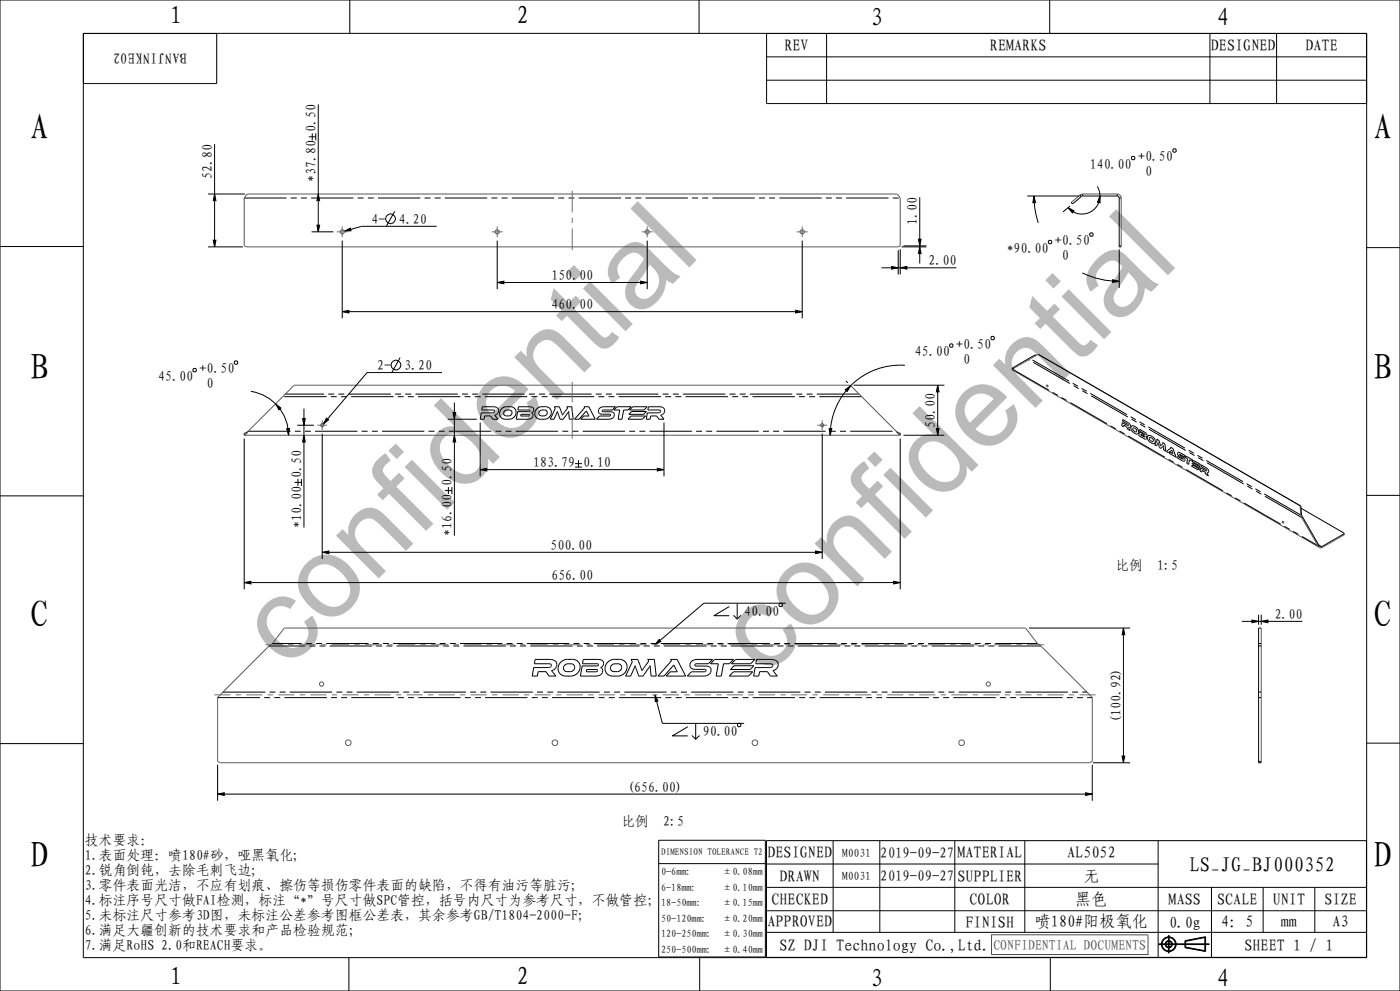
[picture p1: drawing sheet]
<svg xmlns="http://www.w3.org/2000/svg" width="420mm" height="297mm" viewBox="0 0 420 297" stroke-linecap="round" stroke-linejoin="round" font-family="sans-serif">
<g fill="#000">
<path d="M64.4 58.1l.4 2h-.8zM95.5 58.1l.4 2h-.8zM310.2 58.7l.5 2-.8 .1zM330 58.7v2.1l-.8-.2zM64 72h.8l-.4 2zM95.1 67.5h.8l-.4 2zM103.3 69.3l1.8-.9 .2 .7zM275.9 74l.4 2h-.8zM275.5 71.7h.8l-.4 2zM320.4 62.2l1.8 1-.5 .6zM102.7 93.4l2-.4v.8zM149.2 84.7l2-.4v.8z"/>
<path d="M192.2 84.3l2 .4-2 .4zM238.7 93l2 .4-2 .4zM267.5 79.9l2 .4-2 .4zM270.1 80.3l2-.4v.8zM333.8 83.8l2 .5-2.1 .3zM253.6 116.8l1.6-1.2-1 1.7zM281.3 115.4l.4 2h-.8zM82.7 121l1.6 1.3-.6 .5zM86 128.5l.8-.1-.2 2zM90.8 125.4h.8l-.4 2zM91.2 130.4l.4 2h-.8zM98 125.3l.6 .5-1.6 1.3z"/>
<path d="M135.9 123.6h.8l-.4 2zM136.3 130.4l.4 2h-.8zM248.7 128.4l.8 .1-.4 1.9zM280.9 128.4h.8l-.4 2zM144.1 140.7l2-.4v.8zM197.2 140.3l2 .4-2 .4zM73.3 174.6l2-.4v.8zM96.7 165.5l2-.4v.8zM244.7 165.1l2 .4-2 .4zM268.1 174.2l2 .4-2 .4zM197.7 191.6l.6 .6-1.8 1zM337 188.2l.4 2h-.8z"/>
<path d="M375.6 185.8l2 .4-2 .4zM378.4 186.2l2-.4v.8zM196.5 208.2l.9 1.9-.8 .2zM65.3 238l2-.4v.8zM325.7 237.6l2 .4-2 .4zM336.6 226.6h.8l-.4 2z"/>
</g>
<g fill="none" stroke="#000" stroke-width=".3">
<path d="M0 0h420v297h-420zM25 10h385v277h-385zM25 10h40v15h-40zM104.9 0v10M209.7 0v10M230 10h180v21h-180zM230 17h180M248 10v21M314.9 0v10M363 10v21M383 10v21M93.7 40v2.1"/>
<path d="M94.7 40v2.1M95.5 31.3v38.2M230 24h180M62.4 58.1h11.1M64.4 58.1l.4 2h-.8zM64.4 43.2v30.8M92.6 41h2.1M95.5 58.1l.4 2h-.8zM275.9 59.1v19.9M308.2 58.7h15.6M310.2 58.7l.5 2-.8 .1zM310.2 58.7a25.6 25.6 0 0 0 1.3 8.1"/>
<path d="M324 58.4l.4 .5M324.4 58.9l-2.7 2.2-.3-.4M324.8 58.7l-.4 .2M324.8 58.1v.6M324.8 58.7h10.4M329.2 55.9a5.4 5.4 0 0 1-1.4 7.2 5.4 5.4 0 0 1-7.4-.9M330 58.7v2.1l-.8-.2zM335.2 58.7l.4 .2 .2 .4M335.2 58.1v.6M335.8 59.3v14.7h.6M335.8 59.3h.6M339.7 46.9h.5l.2 .2v.5l-.2 .3h-.5l-.3-.3v-.5z"/>
<path d="M352.1 44.6h.5l.2 .3v.5l-.2 .2h-.5l-.3-.2v-.5zM0 73.9h25M62.4 74h10.5M64 72h.8l-.4 2zM93.5 69.5h6.5M95.1 67.5h.8l-.4 2zM102.7 72.1v23.3M103.3 69.3l1.8-.9 .2 .7zM118.4 63.3l-2.5 4.5M131 67.8h-22.5l-5.2 1.5M149.2 72.1v14.6M194.2 72.1v14.6"/>
<path d="M240.7 72.1v23.3M267.5 79.9l2 .4-2 .4zM269.5 75v7.3M270.1 74.7v7.6M270.5 74h7.4M271.1 73.7h6.8M275.5 71.7h.8l-.4 2zM275.9 74l.4 2h-.8zM314.5 72.3l.3-.3h.5l.2 .3v.5l-.2 .2h-.5l-.3-.2zM320.4 62.2l1.8 1-.5 .6zM321 61.8l-2.1 1.7M326.9 70l.3-.2h.5l.2 .2v.5l-.2 .3h-.5l-.3-.3z"/>
<path d="M335.8 73.7h.6M335.8 74.7v11.6M410 74.2h10M102.7 93.4l2-.4v.8zM102.7 93.4h138M149.2 84.7l2-.4v.8zM149.2 84.7h45M192.2 84.3l2 .4-2 .4zM238.7 93l2 .4-2 .4zM264.5 80.3h22.4M270.1 80.3l2-.4v.8zM324.7 81.8a25.6 25.6 0 0 0 11.1 2.5"/>
<path d="M333.8 83.8l2 .5-2.1 .3zM58.1 110.4h.5l.3 .3v.5l-.3 .2h-.5l-.2-.2v-.5zM70.3 108.4l.2-.2h.5l.3 .2v.5l-.3 .3h-.5l-.2-.3zM75.3 117.3a13.3 13.3 0 0 1 11.3 13.1M120 107.2l-2.5 4.5M132.6 111.7h-22.5l-13.1 15.4M253.6 116.8l1.6-1.2-1 1.7zM253.8 114.2l.6 .5M256.1 115.4h27.2M271.5 109.5a21 21 0 0 0-22.4 20.9M281.3 115.4l.4 2h-.8zM281.3 115.4v15"/>
<path d="M284.9 103.3l.2-.2h.5l.3 .2v.5l-.3 .3h-.5l-.2-.3zM297.5 100.8h.5l.3 .3v.5l-.3 .2h-.5l-.2-.2v-.5zM303.7 110.3v.4M303.7 110.3l.3 .2M310.9 106.5l-.4-.1-6.8 3.9M311.4 106.2l78.9 45.5M73.3 131.4v45.2M74.5 129.2l-1.2 .6v.6M82.7 121l1.6 1.3-.6 .5zM86 128.5l.8-.1-.2 2zM89.2 127.4h5M90.8 125.4h.8l-.4 2z"/>
<path d="M91.2 130.4l.4 2h-.8zM91.2 122.4v35.7M96.5 127h.4l.2 .4M96.7 129.9v37.6M98 125.3l.6 .5-1.6 1.3zM134.3 125.6h8.8M135.9 123.6h.8l-.4 2zM136.3 130.4l.4 2h-.8zM136.3 120.6v40M144.1 126.6v16.1M172.5 138.9h2.1M172.5 140h2.1"/>
<path d="M173.5 137.9v2.1M199.2 126.6v16.1M246.7 129.9v37.6M248.7 128.4l.8 .1-.4 1.9zM268.9 129.2l1.2 .6v.6M270.1 131.4v45.2M271.1 130.4h12.2M280.9 128.4h.8l-.4 2zM0 148.6h25M88.3 144.6h2.1M89.4 143.5v2.1M90.4 143.5v2.1"/>
<path d="M133.5 147h2.1M134.5 146v2.1M135.6 146v2.1M144.1 140.7l2-.4v.8zM144.1 140.7h55.1M197.2 140.3l2 .4-2 .4zM390 151.6l.3 .1M390.2 154.4h.3M390.3 151.7l.2 2.7M390.3 152.3l13 7.7M390.5 154.4l.3 .5M390.8 154.9l4.8 8.5"/>
<path d="M390.8 154.9l-.3 .2M403.3 160l-6.8 3.9M403.3 160v.3M410 148.5h10M73.3 174.6l2-.4v.8zM73.3 174.6h196.8M96.7 165.5l2-.4v.8zM96.7 165.5h150M244.7 165.1l2 .4-2 .4zM268.1 174.2l2 .4-2 .4zM395.6 163.4l.9 .5M395.6 163.4l-.2 .1"/>
<path d="M396.5 163.9v.3M197.7 191.6l.6 .6-1.8 1zM218.8 181.8l-4.6 2.7h4.6M220 184.4l1.2 1.1 1.1-1.1M221.2 180.9v4.6M234 180.8h.5l.2 .2v.5l-.2 .3h-.5l-.3-.3v-.5zM235.7 180.8h-24.5l-14.7 12.4M308.7 188.2h30.3M337 188.2l.4 2h-.8zM337 188.2v40.4M372.6 186.2h18.1M375.6 185.8l2 .4-2 .4z"/>
<path d="M377.6 184.2v3M377.6 193.6v13.8M378.4 186.2l2-.4v.8zM378.4 188.2h-.8v4.7M378.4 184.2v3M196.5 208.2l.9 1.9-.8 .2zM196.5 208.2l2.2 8.6h24.5M206.3 217.8l-4.6 2.7h4.6M208.7 216.9v4.6M221.3 217l.2-.2h.5l.3 .2v.5l-.3 .3h-.5l-.2-.3zM377.6 209.1v19.5h.8M0 222.9h25"/>
<path d="M65.3 238l2-.4v.8zM65.3 229.2v10.8M65.3 238h262.4M207.6 220.4l1.1 1.1 1.1-1.1M325.7 237.6l2 .4-2 .4zM327.7 229.2v10.8M327.9 228.6h11.1M336.6 226.6h.8l-.4 2zM377.6 228.2h.8M410 222.7h10M197.6 251.8h32v35h-32zM197.6 258.8h32"/>
<path d="M229.9 251.9h180v35h-180zM229.9 258.9h117.5M249.9 251.9v27.5M263.9 251.9v27.5M286.4 251.9v27.5M307.4 251.9v27.5M347.4 251.9v35M229.9 265.9h180M229.9 272.9h180M229.9 279.4h180M363.4 265.9v21M378.9 265.9v13.5"/>
<path d="M394.4 265.9v13.5M104.7 287v10M209.9 287v10M315.1 287v10M347.6 283.1h15.2M347.6 283h15.2M347.6 282.9h15.2M350.5 280.3v5.4M350.6 280.3v5.4M350.7 280.3v5.4M355.5 281.9l6.2-1.2v4.5l-6.2-1.2zM355.6 282l6-1.2v4.2l-6-1.1z"/>
<path d="M355.7 282.1l5.8-1.1v3.9l-5.8-1z"/>
<circle cx="117.1" cy="65.6" r="1.47"/>
<circle cx="118.8" cy="109.4" r="1.47"/>
<circle cx="350.6" cy="283" r="2.21"/>
<circle cx="350.6" cy="283" r="2.11"/>
<circle cx="350.6" cy="283" r="2.01"/>
<circle cx="350.6" cy="283" r="1.08"/>
<circle cx="350.6" cy="283" r=".88"/>
<circle cx="350.6" cy="283" r=".98"/>
</g>
<path d="M297.3 280.1l47.1 .1v5.9M297.5 280.2v5.9M344.5 286.1h-47.1" fill="none" stroke="#4d4d4d" stroke-width=".3"/>
<g fill="none" stroke="#5a5a5a" stroke-width=".3">
<path d="M74 58.4l.5-.3h194.4l.5 .4 .7 .8v14.4l-.6 .3h-195.6l-.6-.3v-14.4zM321.4 60.7l3.1-2.5 10.7-.1a1.2 1.2 0 0 1 1.2 1.2v14.7M85.3 118.4l3-3h166.8l13.8 13.8 .7 1 .5 .2h-196.8l.5-.2 .7-1zM308.9 107.6l-5.3 3.2 92.2 53.3M308.9 107.6h.1M308.9 107.6l2.5-1.4 78.6 45.4 .4 3.3 5.4 9.2M403.3 160.3l-6.8 3.9-.7-.1M80.7 193.6l-13.8 13.8M81.7 192.9l3.6-4.7h222.4l3.5 4.7M312.3 193.6l13.8 13.8M378.4 188.2v4.7M378.4 193.6v13.8"/>
<path d="M65.3 209.1v19.1l.8 .4h260.8l.8-.4v-19.1M378.4 209.1v19.5"/>
</g>
<g fill="none" stroke="#000" stroke-width=".3" stroke-dasharray="12.7 1.3 1.8 1.3 1.8 1.3" stroke-linecap="butt">
<path d="M73.3 59.3h196.8M257.7 118.1h-172.1M258.5 118.9h-173.7M303.7 110.3l.3 .2M303.7 110.6l91.7 52.9M74.5 129.2h194.4M144.1 125.6h1.1M144.4 123.7l-.3 1.9M144.5 122.9h3.3M144.7 121.9l-.2 1M145.2 125.6l.2-.9M145.4 124.7h1.8"/>
<path d="M147.2 124.7l.6 .9M147.6 123.7h-3.2M147.6 123.7h.3M147.8 125.6h1.6M147.9 121.9h-3.2M147.9 121.9l.6 .1M147.9 123.7l.3-.1M148.2 123.6l.1-.2M148.2 123l-.4-.1M148.3 123.4l.1-.2M148.4 123.2l-.2-.2M148.4 124.4l.2 .2"/>
<path d="M148.5 122l.5 .1M148.6 124.6l.2 .3M148.9 124.2l-.5 .2M149 122.1l.4 .4M149.3 123.9l-.4 .3M149.4 125.6l-.6-.7M149.4 122.5l.2 .5M149.5 123.5l-.2 .4M149.6 123l-.1 .5M149.9 123.8l.1 .7 .3 .6 1.3 .5M149.9 123.7v.1M151.1 123.8l.3-.7 .7-.2"/>
<path d="M151.6 125.6h1.1M151.9 124.6l-.6-.2-.2-.6M152 121.9l-1.4 .5-.7 1.3M152.1 122.9h.7M152.6 124.6h-.7M152.7 125.6l1.4-.5 .7-1.3M152.8 122.9l.6 .2 .2 .7M153.1 121.9h-1.1M153.6 123.8l-.3 .6-.7 .2M154.8 123.8v-.1M154.8 123.7l-.1-.7-.3-.6-1.3-.5M154.9 125.6h3.3"/>
<path d="M155.3 123.4l-.4 2.2M155.4 122.9h3.3M155.5 121.9l-.1 1M156.2 124.7l.1-.5M156.3 124.2h2.1M158.4 124.7h-2.2M158.4 124.7l.3-.1M158.6 123.4h-3.3M158.6 123.4l.3-.1M158.7 124.6l.1-.2M158.8 124.4l-.4-.2M158.8 121.9h-3.3"/>
<path d="M158.8 121.9l1 .2M158.9 123.3l.1-.2M158.9 122.9h-.2M159 123.1l-.1-.2M159.1 125.5l-.9 .1M159.4 123.7l.4 .3M159.6 125.3l-.5 .2M159.7 123.6l-.3 .1M159.8 122.1l.3 .7M159.8 124l.1 .4M159.8 124.9l-.2 .4M159.9 123.4l-.2 .2"/>
<path d="M159.9 124.4l-.1 .5M160.1 123.1l-.2 .3M160.1 122.8v.3M160.4 123.8l.1 .7 .4 .6 1.3 .5M160.5 123.7l-.1 .1M161.7 123.8l.3-.7 .7-.2M162.2 125.6h1.1M162.5 124.6l-.6-.2-.2-.6M162.6 121.9l-1.5 .5-.6 1.3M162.7 122.9h.7M163.2 124.6h-.7M163.3 125.6l1.4-.5 .7-1.3"/>
<path d="M163.4 122.9l.6 .2 .2 .7M163.7 121.9h-1.1M164.2 123.8l-.4 .6-.6 .2M165.1 125.6h1.1M165.4 123.8v-.1M165.4 123.7l-.1-.7-.3-.6-1.3-.5M166.2 125.6l.6-1.3M166.3 121.9l.3 .5M166.6 122.4l-1.5 3.2M167 123.8l.2-.5M167 123.8l-.2 .5M167.2 123.3l.1 .2"/>
<path d="M167.3 123.5v.2M167.3 123.7l.1 .3M167.4 124l.2 .3M167.6 124.3l.3 .9M167.8 121.9h-1.5M167.9 125.2l.1 .4M168 125.6h1M168.2 123.1l-.4-1.2M168.3 123.3l-.1-.2M168.6 124l-.3-.7M168.7 124.4l-.1-.4M168.9 124.2l-.2 .2"/>
<path d="M169 125.6l.2-.3M169 124l-.1 .2M169.2 125.3l.7-1M169.3 123.7l-.3 .3M169.5 123.3l-.2 .4M170 121.9l.3 .4M170.1 124l-.2 .3M170.1 124l.2-.3M170.3 122.3l-.8 1M170.3 123.7l.2-.2M170.5 123.5l.1-.2M170.6 123.3v.5"/>
<path d="M170.6 123.8l.1 .5M170.7 124.3l.1 1.3M170.8 125.6h1.2M171.5 121.9h-1.5M172 125.6l-.5-3.7M172.3 125.6h1.4M173.7 125.6l2.2-2.4M174.2 125.6h4.4M175.1 124.7l-.9 .9M175.2 121.9l.2 .3M175.3 122.3l-3 3.3M175.4 122.3h-.1"/>
<path d="M175.4 122.2v.1M175.9 123.2l.5 1M176.4 124.7h-1.3M176.4 124.2l.2 .2M176.6 124.4l.1 .3M176.7 121.9h-1.5M176.7 124.7h-.3M177.3 123.1l-.6-1.2M178.6 125.6l-1.3-2.5M179 125.6h3.5M179.5 123.2l.1-.5M179.6 122.7l.4-.4"/>
<path d="M179.8 123.9l-.3-.7M179.9 124.7l-.9 .9M180 122.3l.5-.3M180.5 122l.9-.1M180.7 123.2l.3 .2M180.8 122.9l-.1 .3M180.8 124.1h2M180.8 124.1l-1-.2M181.1 122.9h2.6M181.1 122.9h-.3M182.7 124.7h-2.8M182.7 124.7l.4-.1"/>
<path d="M183 123.4h-2M183 123.4l1 .2M183.1 124.6l.1-.2M183.2 124.4l-.4-.3M183.3 125.5l-.8 .1M183.7 122.9l.9-1M183.9 125.3l-.6 .2M184 123.6l.3 .6M184.2 122.9h1.7M184.2 124.8l-.3 .5M184.3 124.2l-.1 .6M184.6 121.9h-3.2"/>
<path d="M185.1 121.9l-.9 1M185.4 125.6h1.2M185.9 122.9l-.5 2.7M186.6 125.6l.5-2.7M187.1 122.9h1.3M188.4 125.6h4.3M188.4 122.9l1-1M188.7 124.2h4.4M188.9 122.9h4.3M189.3 124.7l-.9 .9M189.4 121.9h-4.3M189.5 123.3l-.8 .9"/>
<path d="M189.8 121.9l-.9 1M192.7 125.6l.9-.9M193.1 124.2l.8-.9M193.2 122.9l.9-1M193.6 124.7h-4.3M193.9 125.6h1.1M193.9 123.3h-4.4M194.1 121.9h-4.3M194.2 123.7l-.3 1.9M194.4 122.9h3.2M194.5 121.9l-.1 1M195 125.6l.2-.9"/>
<path d="M195.2 124.7h1.8M197 124.7l.6 .9M197.5 123.7h-3.3M197.5 123.7h.2M197.6 125.6h1.6M197.7 121.9h-3.2M197.7 121.9l.6 .1M197.7 123.7l.3-.1M198 123.6l.1-.2M198 123l-.4-.1M198.1 123.4l.1-.2M198.2 123.2l-.2-.2"/>
<path d="M198.2 124.4l.2 .2M198.3 122l.5 .1M198.4 124.6l.2 .3M198.7 124.2l-.5 .2M198.8 122.1l.5 .4M199.1 123.9l-.4 .3M199.2 125.6l-.6-.7M199.3 122.5l.1 .5M199.3 123.5l-.2 .4M199.4 123l-.1 .5M336.5 127.6l.6 .3M336.7 126.7l-.2 .9"/>
<path d="M336.8 126.2l1.5 .9M336.8 125.7v.5M337.1 127.9l.1-.5M337.2 127.4l.8 .5M338 127.9l.3 .7M338.2 127.5l-1.5-.8M338.2 127.5l.2 .1M338.3 128.6l.7 .5M338.3 126.6l-1.5-.9M338.3 126.6l.3 .2M338.4 127.6h.1M338.5 127.3l-.2-.2"/>
<path d="M338.5 127.6l.1-.1M338.6 127.5l-.1-.2M338.6 128.1v.2M338.6 126.8l.3 .2M338.8 128.5l-.2-.2M338.8 128.2l-.2-.1M338.9 127l.2 .3M339 128.1l-.2 .1M339 129.1l-.2-.6M339.1 127.3v.4M339.1 127.9l-.1 .2M339.1 127.7v.2"/>
<path d="M339.3 128.2l.2 .8 .6 .7M339.8 128.5l.2-.3 .3 .1M340.1 129.7l.5 .3M340.2 129.2l-.4-.7M340.3 127.7l-.7-.1-.3 .6M340.3 128.3l.3 .2M340.6 129.4l-.4-.2M340.6 130l.7 .1 .3-.6M340.6 128.5l.4 .7M340.8 128l-.5-.3M341 129.2l-.1 .2h-.3M341.6 129.5l-.2-.8-.6-.7"/>
<path d="M341.6 130.6l1.6 .8M341.8 129.4l-.2 1.2M341.9 129.2l1.5 .9M341.9 128.7v.5M342.3 130.4v-.3M342.3 130.1l1 .6M343.3 131l-1-.6M343.3 131h.1M343.4 130.3l-1.6-.9M343.4 130.3l.1 .1M343.4 131l.1-.1M343.5 130.9l-.2-.2"/>
<path d="M343.5 129.6l-1.6-.9M343.5 129.6l.4 .4M343.5 130.4l.1-.1M343.5 130.2l-.1-.1M343.6 130.3l-.1-.1M343.6 131.6l-.4-.2M343.8 130.7l.1 .3M343.8 131.6h-.2M343.9 130.7h-.1M343.9 130l.2 .4M343.9 131l.1 .2M344 131.5l-.2 .1"/>
<path d="M344 130.7h-.1M344 131.2v.3M344.1 130.6l-.1 .1M344.1 130.4v.2M344.3 131.1l.2 .8 .6 .6M344.3 131v.1M344.8 131.4l.2-.3 .3 .1M345.1 132.5l.5 .3M345.2 132.1l-.4-.7M345.3 130.6l-.7-.1-.3 .5M345.3 131.2l.3 .2M345.5 132.3l-.3-.2"/>
<path d="M345.6 132.8l.6 .1 .4-.5M345.6 131.4l.4 .6M345.8 130.9l-.5-.3M346 132.1l-.1 .2h-.4M346 132v.1M346.4 133.3l.6 .3M346.6 132.4l-.2-.9-.6-.6M347 133.6l.2-.5M347 131.6l.1 .4M347.1 132l-.7 1.3M347.4 132.8v-.2M347.4 132.8l-.2 .3"/>
<path d="M347.4 132.6l.1 .2M347.5 132.8v.1M347.5 132.9v.2M347.5 133.1l.1 .2M347.6 133.3l.2 .6M347.7 132l-.7-.4M347.8 133.9v.2M347.8 134.1l.5 .3M347.9 132.8l-.2-.8M348 132.9l-.1-.1M348.1 133.4l-.1-.5M348.2 133.7l-.1-.3"/>
<path d="M348.2 133.6v.1M348.3 134.4l.1-.1M348.3 133.5l-.1 .1M348.4 134.3l.3-.4M348.4 133.4l-.1 .1M348.5 133.3l-.1 .1M348.8 132.6l.1 .3M348.8 133.8l-.1 .1M348.8 133.8l.1-.1M348.9 132.9l-.4 .4M348.9 133.7l.1-.1M349 133.6l.1 .2"/>
<path d="M349.1 133.8v.3M349.1 134.1v.8M349.1 134.9l.6 .3M349.5 133l-.7-.4M349.7 135.2l-.2-2.2M349.9 135.3l.6 .4M350.5 135.7l1-.8M350.7 135.8l2.1 1.2M351.2 135.5l-.5 .3M351.2 134l.1 .3M351.3 134.3l-1.4 1M351.5 134.9l.3 .7"/>
<path d="M351.8 135.9l-.6-.4M351.8 135.6v.2M351.8 135.8l.1 .2M351.9 134.4l-.7-.4M351.9 136l-.1-.1M352.2 135.2l-.3-.8M352.8 137l-.6-1.8M353 137.1l1.6 1M353.3 136v-.3M353.3 135.7l.1-.2M353.4 136.4l-.1-.4M353.4 136.8l-.4 .3"/>
<path d="M353.4 135.5h.3M353.7 135.5l.4 .2M353.8 136.2l.1 .2M353.8 136.1v.1M353.8 136.8l1 .5M353.8 136.8l-.4-.4M354 136.2l1.2 .7M354 136.2l-.2-.1M354.7 137.6l-1.3-.8M354.7 137.6l.2 .1M354.9 137l-1-.6M354.9 137l.4 .4"/>
<path d="M354.9 137.7l.1-.2M355 137.5l-.2-.2M355 138.2l-.4-.1M355.2 136.9l.4-.3M355.3 138.2h-.3M355.3 137.4l.2 .4M355.4 137l.9 .5M355.4 138.1l-.1 .1M355.5 137.8l-.1 .3M355.6 136.6l-1.5-.9M355.9 136.7l-.5 .3M356 138.9l.6 .3"/>
<path d="M356.3 137.5l-.3 1.4M356.6 139.2l.2-1.4M356.8 137.8l.6 .4M357.4 139.7l2.1 1.2M357.4 138.2l.5-.3M357.6 138.9l2.1 1.3M357.7 138.3l2 1.2M357.9 139.4l-.5 .3M357.9 137.9l-2-1.2M357.9 138.7l-.3 .2M358.1 138l-.4 .3M359.7 139.5l.4-.3"/>
<path d="M360 139.9l-2.1-1.2M360.1 139.2l-2-1.2M360.2 139.8l1.6 .9M360.3 139.3l-.1 .5M359.5 140.9l.4-.3M359.7 140.2l.3-.3M359.9 140.6l-2-1.2M360 141.2l.6 .3M360.2 140.2l-.2 1M360.6 141.5v-.5M360.6 141l.9 .5M361.5 141.5l.3 .7"/>
<path d="M361.7 141.1l-1.5-.9M361.7 141.1l.1 .1M361.8 142.2l.7 .4M361.8 140.2l-1.5-.9M361.8 140.2l.3 .2M361.8 141.2h.1M361.9 141.2l.1-.1M362 140.8l-.2-.1M362 141.1v-.1M362 141v-.2M362 141.7l.1 .1M362.1 140.4l.3 .2"/>
<path d="M362.1 141.8l.2 .3M362.3 141.7h-.3M362.4 140.6l.1 .3M362.5 141.6l-.2 .1M362.5 142.6l-.2-.5M362.5 140.9l.1 .3M362.6 141.5l-.1 .1M362.6 141.2v.3M390.2 154.4l-81.1-46.9M390.5 155.1l-81.9-47.3M395.6 163.4l.9 .5M160.3 198.9h4.4"/>
<path d="M160.5 197.6l-.2 1.3M164.8 197.6h-4.3M164.8 197.6l.8 .1M165.1 199.9l.2-.2M165.2 199l-.5-.1M165.3 199.7l.1-.3M165.4 199.4l-.2-.4M165.6 197.7l.7 .2M166.3 197.9l.5 .5M166.8 198.4l.2 .7M166.9 199.8l-.3 .5M167 199.1l-.1 .7"/>
<path d="M170.3 197.6l-1 .2-.9 .5-.7 .8-.3 1M170.4 198.9h.9M171.3 198.9l.8 .4 .3 .8M171.7 197.6h-1.4M174.6 199.6l-.5 3M174.8 198.9h4.4M175 197.6l-.2 1.3M179.1 199.6h-4.5M179.1 199.6l.3-.1M179.3 197.6h-4.3M179.3 197.6l1.3 .3M179.4 199.5l.2-.3"/>
<path d="M179.4 199l-.2-.1M179.6 199.2l-.2-.2M180.5 199.9l-.3 .2M180.6 197.9l.5 .9M180.8 199.6l-.3 .3M181 199.3l-.2 .3M181.1 198.8l-.1 .5M184.4 197.6l-1 .2-1 .5-.6 .8-.3 1M184.5 198.9h.9M185.4 198.9l.8 .4 .3 .8M185.8 197.6h-1.4M189.3 197.6l.4 .7"/>
<path d="M189.7 198.3l-2 4.3M190.6 199.5v.3M190.6 199.8l.1 .3M191.3 197.6h-2M191.9 199.2l-.6-1.6M192 199.5l-.1-.3M193.3 200l-.3 .4M193.6 199.5l-.3 .5M194.3 197.6l.3 .6M194.6 198.2l-1 1.3M194.9 199.8l.2-.3M195.1 199.5v.6"/>
<path d="M201.2 197.6l.2 .5M201.4 198.1l-4 4.5M202.1 199.3l.7 1.3M203.9 199.2l-.8-1.6M207 199.4l.1-.7M207.1 198.7l.4-.6M207.5 198.1l.8-.3M208.3 197.8l1.1-.2M208.5 199.3l.4 .3M208.6 199l-.1 .3M209.1 198.9h3.4M209.1 198.9l-.5 .1"/>
<path d="M211.7 199.6h-2.8M211.7 199.6l1.2 .3M212.5 198.9l1.2-1.3M212.9 199.9l.4 .9M213.2 198.9h2.3M213.7 197.6h-4.3M214.4 197.6l-1.2 1.3M215.5 198.9l-.7 3.7M217 198.9h1.8M218.8 198.9l1.3-1.3M220.1 197.6h-5.7M220.2 199.5l-1.1 1.2"/>
<path d="M220.7 197.6l-1.3 1.3M225.2 198.9l1.3-1.3M226.7 198.9h4.4M227 197.6l-.3 1.3M231.2 197.6h-4.2M231.2 197.6l.8 .1M231.6 199.9l.2-.2M231.6 199l-.5-.1M231.8 199.7v-.3M231.8 199.4l-.2-.4M232 197.7l.7 .2M232.7 197.9l.6 .5"/>
<path d="M233.3 198.4l.2 .7M233.4 199.8l-.4 .5M233.5 199.1l-.1 .7M159.7 202.6h1.5M160.1 200.1l-.4 2.5M161.2 202.6l.2-1.3M161.4 201.3h2.4M163.8 201.3l.9 1.3M164.5 200.1h-4.4M164.5 200.1l.3-.1M164.7 202.6h2.1M164.8 200l.3-.1"/>
<path d="M165.4 201l.3 .2M165.7 201.2l.3 .4M166.1 200.8l-.7 .2M166.6 200.3l-.5 .5M166.8 202.6l-.8-1M167.4 200.2l.1 .9 .5 .8 .8 .5 .9 .2M167.4 200.1v.1M169.1 200.1l.4-.8 .9-.4M169.7 202.6h1.5M170.1 201.3l-.8-.3-.2-.9M171.1 201.3h-1M171.2 202.6l1-.2 .9-.5 .6-.8 .3-.9"/>
<path d="M172.4 200.1l-.4 .9-.9 .3M174 200.2v-.1M174 200.1l-.1-1-.5-.8-.8-.5-.9-.2M174.1 202.6h4.4M175.9 201.3l.1-.7M176 200.6h2.8M178.7 201.3h-2.8M178.7 201.3l.4-.1M179.1 201.2l.2-.3M179.3 200.9l-.5-.3M179.7 202.5l-1.2 .1M180.2 200.1l.4 .3"/>
<path d="M180.4 202.1l-.7 .4M180.6 200.4l.2 .6M180.7 201.6l-.3 .5M180.8 201l-.1 .6M181.5 200.2l.1 .9 .5 .8 .8 .5 .9 .2M181.5 200.1v.1M183.1 200.1l.5-.8 .9-.4M183.8 202.6h1.5M184.2 201.3l-.8-.3-.3-.9M185.2 201.3h-1M185.3 202.6l1-.2 .9-.5 .6-.8 .3-.9M186.5 200.1l-.5 .9-.8 .3"/>
<path d="M187.7 202.6h1.5M188.1 200.2v-.1M188.1 200.1l-.1-1-.5-.8-.8-.5-.9-.2M189.2 202.6l.8-1.7M190.3 200.1l.3-.6M190.3 200.1l-.3 .8M190.7 200.1l.1 .3M190.8 200.4l.2 .5M191 200.9l.4 1.2M191.4 202.1l.2 .5M191.6 202.6h1.3M192.4 200.4l-.4-.9"/>
<path d="M192.6 201l-.2-.6M192.8 200.7l-.2 .3M192.9 202.6l.3-.5M193 200.4l-.2 .3M193.2 202.1l.9-1.2M194.4 200.4l-.3 .5M194.4 200.4l.3-.3M194.7 200.1l.2-.3M195.1 200.1l.1 .8M195.2 200.9l.1 1.7M195.3 202.6h1.6M196.9 202.6l-.6-5"/>
<path d="M197.4 202.6h1.8M199.2 202.6l2.9-3.3M199.9 202.6h5.8M201 201.3l-1.1 1.3M202.8 200.6l.2 .4M203 201l.2 .3M203.2 201.3h-.4M205.7 202.6l-1.8-3.4M206.2 202.6h4.7M207.4 200.3l-.4-.9M207.4 201.3l-1.2 1.3M208.6 200.6h2.7"/>
<path d="M208.6 200.6l-1.2-.3M211.2 201.3h-3.8M211.2 201.3l.5-.1M211.7 201.2l.1-.3M211.8 200.9l-.5-.3M212 202.5l-1.1 .1M212.8 202.1l-.8 .4M213.2 201.5l-.4 .6M213.3 200.8l-.1 .7M214.8 202.6h1.6M216.4 202.6l.6-3.7M220 201.3l-1.2 1.3"/>
<path d="M224.6 202.6l1.2-1.3M225.1 200.7l1-1.2M226.1 202.6h1.5M226.5 200.1l-.4 2.5M227.6 202.6l.3-1.3M227.9 201.3h2.3M230.2 201.3l.9 1.3M230.9 200.1h-4.4M230.9 200.1l.4-.1M231.1 202.6h2.1M231.3 200l.3-.1M231.9 201l.2 .2"/>
<path d="M232.1 201.2l.3 .4M232.5 200.8l-.6 .2M233 200.3l-.5 .5M233.2 202.6l-.8-1"/>
</g>
<!-- layer: 02___PRT_ALL_AXES -->
<g fill="none" stroke="#000" stroke-width=".3" stroke-dasharray="12.7 1.3 1.8 1.3 1.8 1.3" stroke-linecap="butt">
<path d="M314 115.6l.2-.2M384.7 156.4l.2-.2M196.3 197.6h-2M203.1 197.6h-1.9M219.4 198.9h5.8M226.1 199.5h-5.9M226.5 197.6h-5.8M311.2 192.9h-229.5M312.3 193.6h-231.6M65.3 209.1h262.4M66.9 207.4h259.2M202.8 201.3h-1.8"/>
<path d="M218.8 202.6h5.8M219.1 200.7h6M225.8 201.3h-5.8"/>
</g>
<g fill="none" stroke="#5a5a5a" stroke-width=".3">
<path d="M314 115.4l.3 .2v.4l-.3-.2zM384.7 156.3l.3 .1 .1 .4-.3-.2zM81.7 192.9l-1 .7M311.2 192.9l1.1 .7M378.4 192.9v.7M66.9 207.4l-1.6 1.7M326.1 207.4l1.6 1.7M378.4 207.4v1.7"/>
<circle cx="102.7" cy="69.5" r=".63"/>
<circle cx="149.2" cy="69.5" r=".63"/>
<circle cx="194.2" cy="69.5" r=".63"/>
<circle cx="240.7" cy="69.5" r=".63"/>
<circle cx="96.7" cy="127.4" r=".48"/>
<circle cx="246.7" cy="127.4" r=".48"/>
<circle cx="96.5" cy="205" r=".64"/>
<circle cx="296.5" cy="205" r=".64"/>
<circle cx="104.5" cy="222.6" r=".84"/>
<circle cx="166.5" cy="222.6" r=".84"/>
<circle cx="226.5" cy="222.6" r=".84"/>
<circle cx="288.5" cy="222.6" r=".84"/>
</g>
<g fill="none" stroke="#707070" stroke-width=".3">
<path d="M171.7 57.1v6.6M101 69.5h3.3M102.7 67.9v3.2M147.5 69.5h3.3M149.2 67.9v3.2M171.7 65.3v1.6M171.7 68.5v6.5M192.5 69.5h3.3M194.2 67.9v3.2M239 69.5h3.3M240.7 67.9v3.2M171.7 114.4v6.2"/>
<path d="M95.2 127.4h2.9M96.7 126v2.9M171.7 122.2v1.6M171.7 125.3v6.2M245.2 127.4h2.9M246.7 126v2.9M79.7 193.2h5.1M86.4 193.2h1.6M89.6 193.2h5.2M96.4 193.2h1.6M99.6 193.2h5.1M106.3 193.2h1.6"/>
<path d="M109.5 193.2h5.1M116.2 193.2h1.6M119.4 193.2h5.2M126.2 193.2h1.6M129.4 193.2h5.1M136.1 193.2h1.6M139.3 193.2h5.1M146 193.2h1.6M149.2 193.2h5.2M156 193.2h1.6M159.1 193.2h5.2M165.9 193.2h1.6"/>
<path d="M169.1 193.2h5.1M175.8 193.2h1.6M179 193.2h5.2M185.8 193.2h1.5M188.9 193.2h5.2M195.7 193.2h1.6M198.9 193.2h5.1M205.6 193.2h1.6M208.8 193.2h5.1M215.5 193.2h1.6M218.7 193.2h5.2M225.5 193.2h1.6"/>
<path d="M228.7 193.2h5.1M235.4 193.2h1.6M238.6 193.2h5.1M245.3 193.2h1.6M248.5 193.2h5.2M255.3 193.2h1.6M258.5 193.2h5.1M265.2 193.2h1.6M268.4 193.2h5.1M275.1 193.2h1.6M278.3 193.2h5.2M285.1 193.2h1.6"/>
<path d="M288.3 193.2h5.1M295 193.2h1.6M298.2 193.2h5.1M304.9 193.2h1.6M308.1 193.2h5.2M64.3 208.2h4.8M70.7 208.2h1.6M73.9 208.2h4.8M80.3 208.2h1.6M83.5 208.2h4.8M89.9 208.2h1.6M93.1 208.2h4.8"/>
<path d="M99.5 208.2h1.6M102.7 208.2h4.9M109.2 208.2h1.6M112.4 208.2h4.8M118.8 208.2h1.6M122 208.2h4.8M128.4 208.2h1.6M131.6 208.2h4.8M138 208.2h1.6M141.2 208.2h4.8M147.6 208.2h1.6M150.8 208.2h4.8"/>
<path d="M157.2 208.2h1.6M160.4 208.2h4.8M166.8 208.2h1.6M170 208.2h4.9M176.5 208.2h1.6M179.6 208.2h4.9M186.1 208.2h1.6M189.3 208.2h4.8M195.7 208.2h1.6M198.9 208.2h4.8M205.3 208.2h1.6M208.5 208.2h4.8"/>
<path d="M214.9 208.2h1.6M218.1 208.2h4.8M224.5 208.2h1.6M227.7 208.2h4.8M234.1 208.2h1.6M237.3 208.2h4.9M243.8 208.2h1.5M246.9 208.2h4.9M253.4 208.2h1.6M256.6 208.2h4.8M263 208.2h1.6M266.2 208.2h4.8"/>
<path d="M272.6 208.2h1.6M275.8 208.2h4.8M282.2 208.2h1.6M285.4 208.2h4.8M291.8 208.2h1.6M295 208.2h4.8M301.4 208.2h1.6M304.6 208.2h4.9M311 208.2h1.6M314.2 208.2h4.9M320.7 208.2h1.6M323.9 208.2h4.8"/>
</g>
<path d="M314.3 115.5l.1 .2M385 156.3l.1 .3M378.4 192.9h-.8v.7h.8M378.4 207.4h-.8v1.7h.8" fill="none" stroke="#000" stroke-width=".3"/>
<g font-size="34.9" fill="#bababa">
<text x="85.9" y="201" transform="rotate(-45 85.9 201)">confidential</text>
<text x="229.5" y="203.4" transform="rotate(-45 229.5 203.4)">confidential</text>
</g>
<g font-size="11.1">
<text x="9" y="42">A</text>
<text x="412" y="42">A</text>
<text x="9" y="114">B</text>
<text x="412" y="114">B</text>
<text x="9" y="188">C</text>
<text x="412" y="188">C</text>
<text x="9" y="260">D</text>
<text x="412" y="260">D</text>
</g>
<g font-size="7.6">
<text x="51" y="7.2">1</text>
<text x="155" y="7.2">2</text>
<text x="261" y="7.8">3</text>
<text x="365" y="7.8">4</text>
<text x="51" y="295.2">1</text>
<text x="155" y="295.2">2</text>
<text x="261" y="295.8">3</text>
<text x="365" y="295.8">4</text>
</g>
<text font-size="6.3" x="356.8" y="261.2">LS_JG_BJ000352</text>
<g font-size="4.9">
<text x="235.3" y="15.3">REV</text>
<text x="297" y="15.3">REMARKS</text>
<text x="363.3" y="15.3">DESIGNED</text>
<text x="391.6" y="15.3">DATE</text>
<text x="230.2" y="257.2">DESIGNED</text>
<text x="287.2" y="257.2">MATERIAL</text>
<text x="320.2" y="257.2">AL5052</text>
<text x="233.9" y="264.2">DRAWN</text>
<text x="287.2" y="264.2">SUPPLIER</text>
<text x="325" y="264.2">无</text>
<text x="231.4" y="271.2">CHECKED</text>
<text x="290.9" y="271.2">COLOR</text>
<text x="322.6" y="271.2">黑色</text>
<text x="350.6" y="271.2">MASS</text>
<text x="365.1" y="271.2">SCALE</text>
<text x="381.8" y="271.2">UNIT</text>
<text x="397.3" y="271.2">SIZE</text>
<text x="230.2" y="277.9">APPROVED</text>
<text x="289.7" y="278.2">FINISH</text>
<text x="310.4" y="277.9">喷180#阳极氧化</text>
<text x="366.3" y="277.9">4：5</text>
<text x="384.3" y="277.9">mm</text>
<text x="399.8" y="277.9">A3</text>
<text x="233.9" y="284.9">SZ DJI Technology Co.,Ltd.</text>
<text x="373.3" y="284.9">SHEET 1 / 1</text>
</g>
<text font-size="4.7" x="350.7" y="278.1">0.0g</text>
<g font-size="4.4">
<text x="56.1" y="15.9" transform="rotate(-180 56.1 15.9)">BANJINKE02</text>
<text x="264.1" y="257">2019-09-27</text>
<text x="264.1" y="264">2019-09-27</text>
</g>
<g font-size="4.2">
<text x="94.7" y="39.6" transform="rotate(-90 94.7 39.6)">0.50</text>
<text x="63.6" y="53.6" transform="rotate(-90 63.6 53.6)">52.80</text>
<text x="326.9" y="50.6">140.00</text>
<text x="341.4" y="48.4">+0.50</text>
<text x="343.5" y="52.9">0</text>
<text x="94.7" y="54.6" transform="rotate(-90 94.7 54.6)">*37.80</text>
<text x="111.5" y="67.1">4-</text>
<text x="119.7" y="67.1">4.20</text>
<text x="275.2" y="67.4" transform="rotate(-90 275.2 67.4)">1.00</text>
<text x="302" y="75.8">*90.00</text>
<text x="316.5" y="73.5">+0.50</text>
<text x="165.4" y="83.9">150.00</text>
<text x="278.6" y="79.5">2.00</text>
<text x="318.6" y="78">0</text>
<text x="165.4" y="92.7">460.00</text>
<text x="274.5" y="106.8">45.00</text>
<text x="286.9" y="104.6">+0.50</text>
<text x="59.9" y="111.9">+0.50</text>
<text x="113.1" y="110.9">2-</text>
<text x="121.3" y="110.9">3.20</text>
<text x="289" y="109.1">0</text>
<text x="47.5" y="114.2">45.00</text>
<text x="62" y="116.4">0</text>
<text x="280.6" y="128.1" transform="rotate(-90 280.6 128.1)">50.00</text>
<text x="90.4" y="143.2" transform="rotate(-90 90.4 143.2)">0.50</text>
<text x="160" y="140">183.79</text>
<text x="174.9" y="140">0.10</text>
<text x="135.6" y="145.6" transform="rotate(-90 135.6 145.6)">0.50</text>
<text x="90.4" y="158.1" transform="rotate(-90 90.4 158.1)">*10.00</text>
<text x="135.6" y="160.6" transform="rotate(-90 135.6 160.6)">*16.00</text>
<text x="165.2" y="164.8">500.00</text>
<text x="165.4" y="173.9">656.00</text>
<text x="334.7" y="170.8">比例</text>
<text x="347.2" y="170.8">1:5</text>
<text x="223.3" y="184.5">40.00</text>
<text x="382.4" y="185.5">2.00</text>
<text x="210.8" y="220.5">90.00</text>
<text x="336.3" y="216.7" transform="rotate(-90 336.3 216.7)">(100.92)</text>
<text x="188.2" y="237.2">(656.00)</text>
<text x="186.5" y="247.7">比例</text>
<text x="199" y="247.7">2:5</text>
<text x="25.5" y="253.3">技术要求：</text>
<text x="25.5" y="257.8">1.表面处理：喷180#砂，哑黑氧化;</text>
<text x="25.5" y="262.3">2.锐角倒钝，去除毛刺飞边;</text>
<text x="25.5" y="266.8">3.零件表面光洁，不应有划痕、擦伤等损伤零件表面的缺陷，不得有油污等脏污;</text>
<text x="25.5" y="271.3">4.标注序号尺寸做FAI检测，标注“*”号尺寸做SPC管控，括号内尺寸为参考尺寸，不做管控；</text>
<text x="25.5" y="275.8">5.未标注尺寸参考3D图，未标注公差参考图框公差表，其余参考GB/T1804-2000-F；</text>
<text x="25.5" y="280.3">6.满足大疆创新的技术要求和产品检验规范；</text>
<text x="25.5" y="284.8">7.满足RoHS 2.0和REACH要求。</text>
</g>
<text font-size="4.2" fill="#4d4d4d" x="298" y="284.6">CONFIDENTIAL DOCUMENTS</text>
<g font-size="3.5">
<text x="252.6" y="256.7">M0031</text>
<text x="252.6" y="263.7">M0031</text>
</g>
<g font-size="3.1">
<text x="198.3" y="262.4">0-6mm:</text>
<text x="216.7" y="262.4">±0.08mm</text>
<text x="198.3" y="267">6-18mm:</text>
<text x="216.7" y="267">±0.10mm</text>
<text x="198.3" y="271.6">18-50mm:</text>
<text x="216.7" y="271.6">±0.15mm</text>
<text x="198.3" y="276.2">50-120mm:</text>
<text x="198.3" y="280.8">120-250mm:</text>
<text x="216.7" y="276.2">±0.20mm</text>
<text x="216.7" y="280.8">±0.30mm</text>
<text x="198.3" y="285.5">250-500mm:</text>
<text x="216.7" y="285.5">±0.40mm</text>
</g>
<text font-size="2.8" x="198.3" y="256.3">DIMENSION TOLERANCE T2</text>
</svg>
